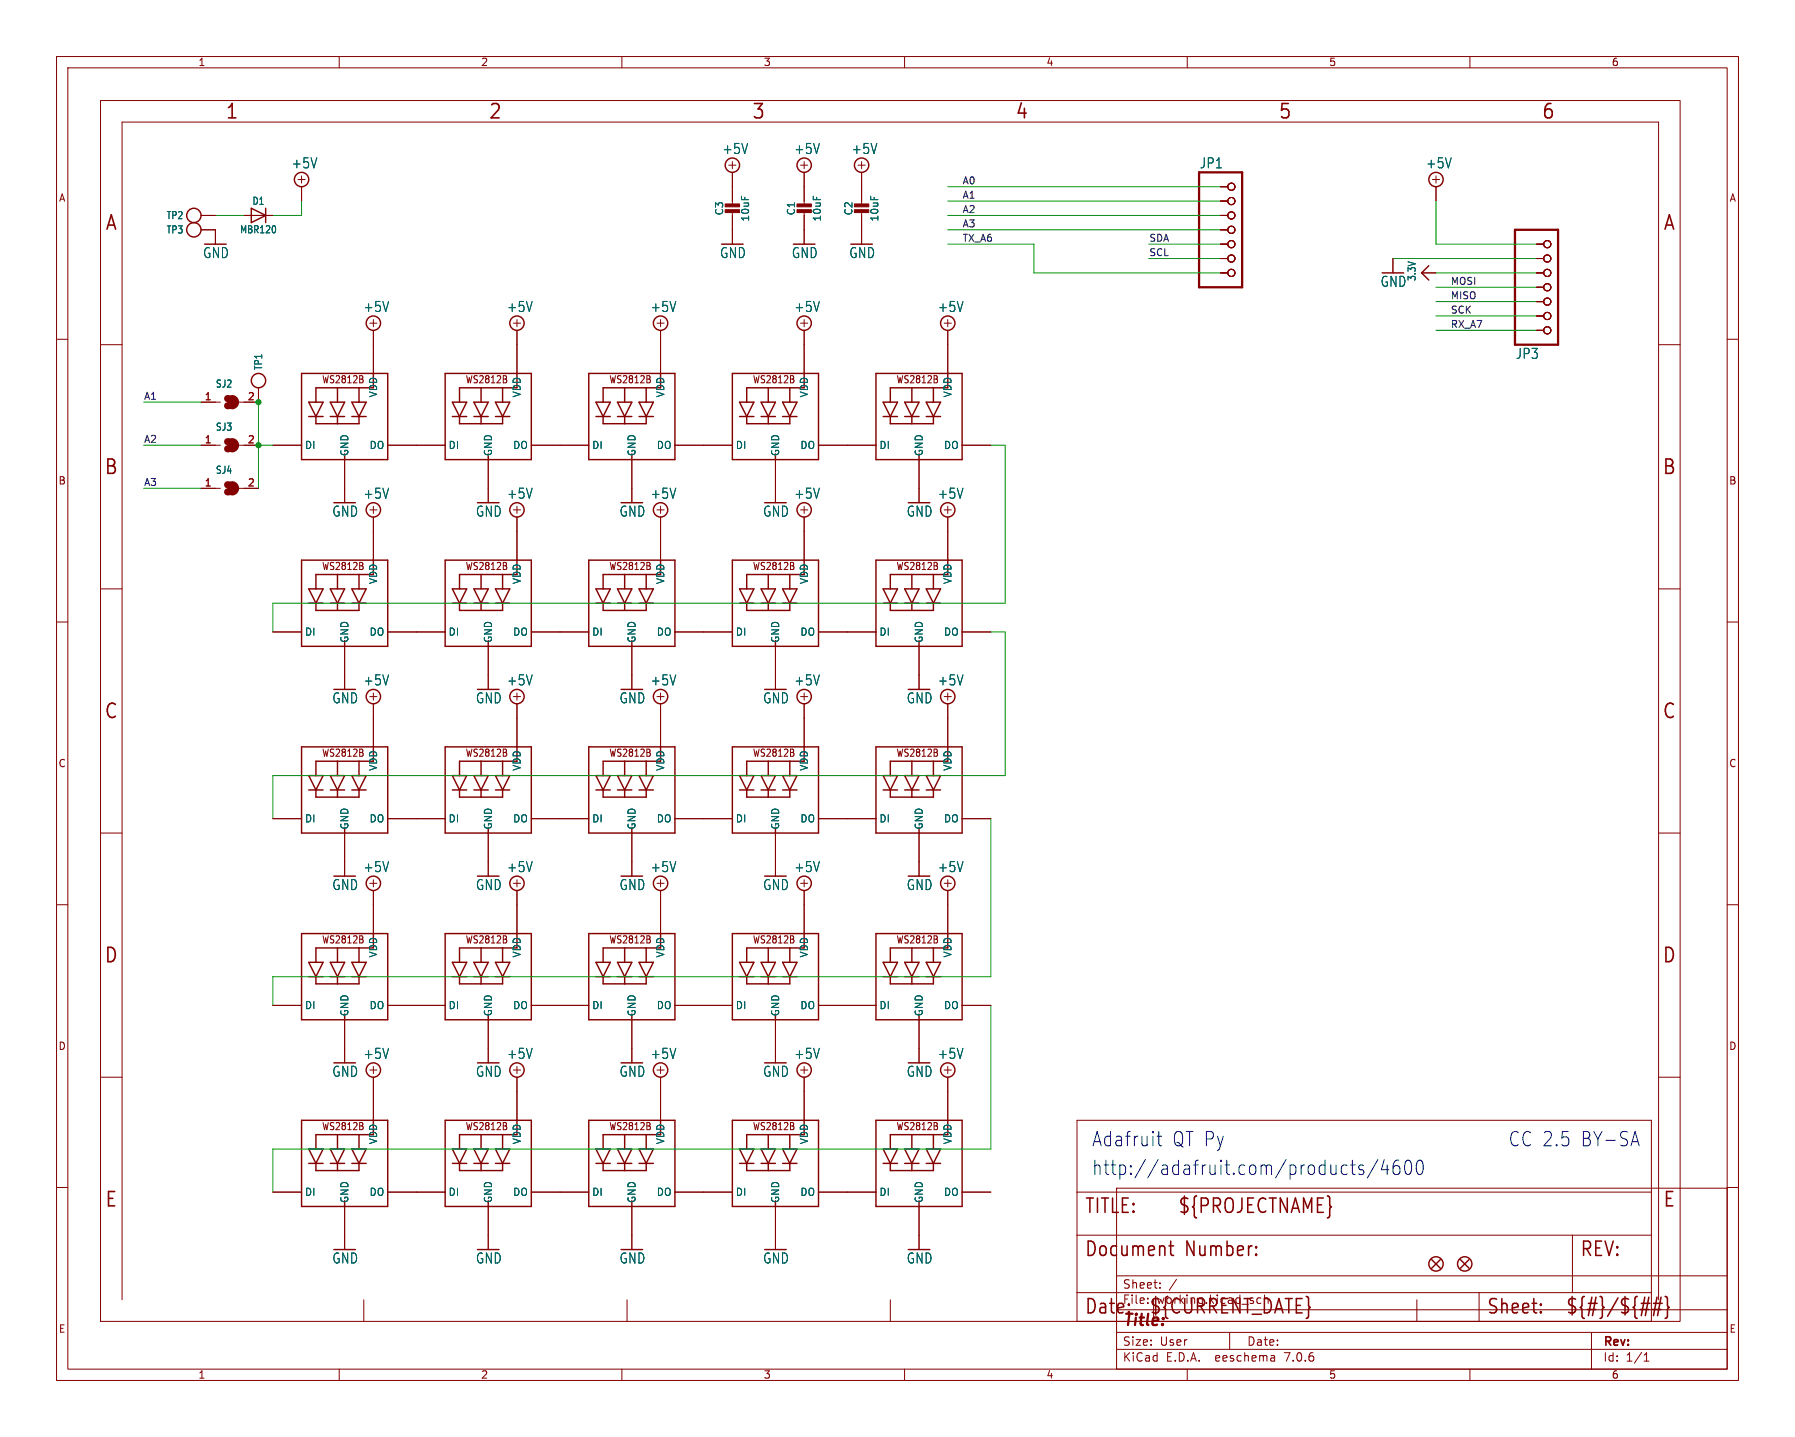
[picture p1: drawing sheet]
<svg xmlns="http://www.w3.org/2000/svg" width="317mm" height="254mm" viewBox="0 0 317 254" stroke-linecap="round" stroke-linejoin="round" font-family="sans-serif">
<g fill="none" stroke="#840000" stroke-width=".18">
<path d="M10 10h297.5v234.1h-297.5zM12 12h293.5v230.1h-293.5zM17.8 17.8h279.4v215.9h-279.4zM60 10v2M110 10v2M160 10v2M210 10v2M260 10v2M35.6 38.1h2.5M43.2 38.1h5.1M52.7 31.7h1.3M53.3 31.1v1.3"/>
<path d="M53.3 33v2.6M128.9 29.2h1.3M129.5 28.6v1.2M129.5 30.5v5.8M129.5 37.3v5.9M141.6 29.2h1.3M142.2 28.6v1.2M142.2 30.5v5.8M142.2 37.3v5.9M151.8 29.2h1.2M152.4 28.6v1.2M152.4 30.5v5.8"/>
<path d="M152.4 37.3v5.9M215.9 33h1.3M215.9 35.6h1.3M215.9 38.1h1.3M253.4 31.7h1.2M254 31.1v1.3M254 33v2.6M10 60h2M35.6 40.6h2.5v2.6M65.4 57.1h1.3M66 56.5v1.3M66 58.4v7.6"/>
<path d="M90.8 57.1h1.3M91.4 56.5v1.3M91.4 58.4v7.6M116.2 57.1h1.3M116.8 56.5v1.3M116.8 58.4v7.6M141.6 57.1h1.3M142.2 56.5v1.3M142.2 58.4v7.6M167 57.1h1.3M167.6 56.5v1.3M167.6 58.4v7.6"/>
<path d="M215.9 40.6h1.3M215.9 43.2h1.3M215.9 45.7h1.3M215.9 48.3h1.3M246.4 45.7v2.6M251.5 48.3h2.5M271.8 43.2h1.2M271.8 45.7h1.2M271.8 48.3h1.2M271.8 58.4h1.2M271.8 55.9h1.2M271.8 53.3h1.2"/>
<path d="M271.8 50.8h1.2M305.5 60h2M17.8 61h3.8M35.6 78.7h3.4M35.6 71.1h3.4M42.3 78.7h3.4M45.7 68.6v2.5h-3.4M48.3 78.7h5M64.2 67.2v.4M68.6 78.7h10.1M89.6 67.2v.4M94 78.7h10.1"/>
<path d="M115 67.2v.4M119.4 78.7h10.1M140.4 67.2v.4M144.8 78.7h10.1M165.8 67.2v.4M170.2 78.7h5.1M293.4 61h3.8M35.6 86.4h3.4M42.3 86.4h3.4M61 81.3v7.6M65.4 90.2h1.3M66 89.5v1.3"/>
<path d="M66 91.4v7.7M86.4 81.3v7.6M90.8 90.2h1.3M91.4 89.5v1.3M91.4 91.4v7.7M111.8 81.3v7.6M116.2 90.2h1.3M116.8 89.5v1.3M116.8 91.4v7.7M137.2 81.3v7.6M141.6 90.2h1.3M142.2 89.5v1.3"/>
<path d="M142.2 91.4v7.7M162.6 81.3v7.6M167 90.2h1.3M167.6 89.5v1.3M167.6 91.4v7.7M10 110h2M17.8 104.1h3.8M48.3 111.8h5M61 114.3v7.6M64.2 100.2v.4M68.6 111.8h10.1M86.4 114.3v7.6"/>
<path d="M89.6 100.2v.4M94 111.8h10.1M111.8 114.3v7.6M115 100.2v.4M119.4 111.8h10.1M137.2 114.3v7.6M140.4 100.2v.4M144.8 111.8h10.1M162.6 114.3v7.6M165.8 100.2v.4M170.2 111.8h5.1M293.4 104.1h3.8"/>
<path d="M305.5 110h2M64.2 133.2v.4M65.4 123.2h1.3M66 122.6v1.2M66 124.5v7.6M89.6 133.2v.4M90.8 123.2h1.3M91.4 122.6v1.2M91.4 124.5v7.6M115 133.2v.4M116.2 123.2h1.3M116.8 122.6v1.2"/>
<path d="M116.8 124.5v7.6M140.4 133.2v.4M141.6 123.2h1.3M142.2 122.6v1.2M142.2 124.5v7.6M165.8 133.2v.4M167 123.2h1.3M167.6 122.6v1.2M167.6 124.5v7.6M10 160h2M17.8 147.3h3.8M48.3 144.8h5"/>
<path d="M61 147.3v7.6M65.4 156.2h1.3M66 155.6v1.2M66 157.5v7.6M68.6 144.8h10.1M86.4 147.3v7.6M90.8 156.2h1.3M91.4 155.6v1.2M91.4 157.5v7.6M94 144.8h10.1M111.8 147.3v7.6M116.2 156.2h1.3"/>
<path d="M116.8 155.6v1.2M116.8 157.5v7.6M119.4 144.8h10.1M137.2 147.3v7.6M141.6 156.2h1.3M142.2 155.6v1.2M142.2 157.5v7.6M144.8 144.8h10.1M162.6 147.3v7.6M167 156.2h1.3M167.6 155.6v1.2M167.6 157.5v7.6"/>
<path d="M170.2 144.8h5.1M293.4 147.3h3.8M305.5 160h2M48.3 177.8h5M64.2 166.2v.4M68.6 177.8h10.1M89.6 166.2v.4M94 177.8h10.1M115 166.2v.4M119.4 177.8h10.1M140.4 166.2v.4M144.8 177.8h10.1"/>
<path d="M165.8 166.2v.4M170.2 177.8h5.1M17.8 190.5h3.8M61 180.3v7.7M64.2 199.2v.5M65.4 189.2h1.3M66 188.6v1.3M66 190.5v7.6M86.4 180.3v7.7M89.6 199.2v.5M90.8 189.2h1.3M91.4 188.6v1.3"/>
<path d="M91.4 190.5v7.6M111.8 180.3v7.7M115 199.2v.5M116.2 189.2h1.3M116.8 188.6v1.3M116.8 190.5v7.6M137.2 180.3v7.7M140.4 199.2v.5M141.6 189.2h1.3M142.2 188.6v1.3M142.2 190.5v7.6M162.6 180.3v7.7"/>
<path d="M165.8 199.2v.5M167 189.2h1.3M167.6 188.6v1.3M167.6 190.5v7.6M190.5 198.1h101.6v35.6h-101.6zM293.4 190.5h3.8M10 210h2M48.3 210.8h5M61 213.4v7.6M68.6 210.8h10.1M86.4 213.4v7.6M94 210.8h10.1"/>
<path d="M111.8 213.4v7.6M119.4 210.8h10.1M137.2 213.4v7.6M144.8 210.8h10.1M162.6 213.4v7.6M170.2 210.8h5.1M190.5 210.8h101.6M190.5 218.4h101.6M197.5 210.1h108v32h-108zM278.1 218.4v10.2M305.5 210h2M21.6 229.9v-208.3h271.8v208.3"/>
<path d="M64.3 229.9v3.8M110.9 229.9v3.8M157.5 229.9v3.8M190.5 228.6h101.6M197.5 238.6h108M197.5 235.6h108M197.5 231.6h108M197.5 225.6h108M205.2 227.7v.1M205.2 226.9v.1M208.1 226.2l-1.3 2M217.5 235.6v3"/>
<path d="M225.4 239.8l.1 .9M250.6 229.9v3.8M261.6 228.6v5.1M281.5 235.6v6.5M290.8 239.6l.4-.4v1.5M60 242.1v2M110 242.1v2M160 242.1v2M210 242.1v2M225.5 240.6l-.2 .1M225.5 240.1h-.2M260 242.1v2"/>
<path d="M290.8 240.7h.9"/>
<circle cx="217.8" cy="38.1" r=".63"/>
<circle cx="217.8" cy="35.6" r=".63"/>
<circle cx="217.8" cy="33" r=".63"/>
<circle cx="217.8" cy="40.6" r=".63"/>
<circle cx="217.8" cy="43.2" r=".63"/>
<circle cx="217.8" cy="45.7" r=".63"/>
<circle cx="217.8" cy="48.3" r=".63"/>
<circle cx="273.7" cy="50.8" r=".63"/>
<circle cx="273.7" cy="58.4" r=".63"/>
<circle cx="273.7" cy="55.9" r=".63"/>
<circle cx="273.7" cy="48.3" r=".63"/>
<circle cx="273.7" cy="53.3" r=".63"/>
<circle cx="273.7" cy="45.7" r=".63"/>
<circle cx="273.7" cy="43.2" r=".63"/>
</g>
<path d="M40.3 78.1a.64 .64 0 0 1 .6 .6 .64 .64 0 0 1-.6 .7M40.3 70.5a.64 .64 0 0 1 .6 .6 .64 .64 0 0 1-.6 .7M41 78.1a.64 .64 0 0 1 .7 .6 .64 .64 0 0 1-.7 .7M41 70.5a.64 .64 0 0 1 .7 .6 .64 .64 0 0 1-.7 .7M40.3 85.7a.64 .64 0 0 1 .6 .7 .64 .64 0 0 1-.6 .6M41 85.7a.64 .64 0 0 1 .7 .7 .64 .64 0 0 1-.7 .6" fill="none" stroke="#840000" stroke-width="1.3"/>
<g fill="none" stroke="#840000" stroke-width=".25">
<path d="M44.4 36.8l2.6 1.3-2.6 1.3zM47 36.8v2.6M252.7 47l-1.2 1.3 1.2 1.2M53.3 66h15.3v15.3h-15.3zM54.6 73.7h2.5M54.6 71.1h2.5l-1.2 2.6zM55.9 73.7v1.2h7.6v-1.2M58.4 73.7h2.6M58.4 71.1h2.6l-1.3 2.6zM59.7 68.6v2.5M59.7 73.7v1.2M62.2 73.7h2.6"/>
<path d="M62.2 71.1h2.6l-1.3 2.6zM63.5 68.6v2.5M66 66v2.6h-10.1v2.5M78.7 66h15.3v15.3h-15.3zM80 73.7h2.5M80 71.1h2.5l-1.2 2.6zM81.3 73.7v1.2h7.6v-1.2M83.8 73.7h2.6M83.8 71.1h2.6l-1.3 2.6zM85.1 68.6v2.5M85.1 73.7v1.2M87.6 73.7h2.6"/>
<path d="M87.6 71.1h2.6l-1.3 2.6zM88.9 68.6v2.5M91.4 66v2.6h-10.1v2.5M104.1 66h15.3v15.3h-15.3zM105.4 73.7h2.5M105.4 71.1h2.5l-1.2 2.6zM106.7 73.7v1.2h7.6v-1.2M109.2 73.7h2.6M109.2 71.1h2.6l-1.3 2.6zM110.5 68.6v2.5M110.5 73.7v1.2M113 73.7h2.6"/>
<path d="M113 71.1h2.6l-1.3 2.6zM114.3 68.6v2.5M116.8 66v2.6h-10.1v2.5M129.5 66h15.3v15.3h-15.3zM130.8 73.7h2.5M130.8 71.1h2.5l-1.2 2.6zM132.1 73.7v1.2h7.6v-1.2M134.6 73.7h2.6M134.6 71.1h2.6l-1.3 2.6zM135.9 68.6v2.5M135.9 73.7v1.2M138.4 73.7h2.6"/>
<path d="M138.4 71.1h2.6l-1.3 2.6zM139.7 68.6v2.5M142.2 66v2.6h-10.1v2.5M154.9 66h15.3v15.3h-15.3zM156.2 73.7h2.5M156.2 71.1h2.5l-1.2 2.6zM157.5 73.7v1.2h7.6v-1.2M160 73.7h2.6M160 71.1h2.6l-1.3 2.6zM161.3 68.6v2.5M161.3 73.7v1.2M163.8 73.7h2.6"/>
<path d="M163.8 71.1h2.6l-1.3 2.6zM165.1 68.6v2.5M167.6 66v2.6h-10.1v2.5M53.3 99.1h15.3v15.2h-15.3zM66 99.1v2.5h-10.1v2.5M78.7 99.1h15.3v15.2h-15.3zM91.4 99.1v2.5h-10.1v2.5M104.1 99.1h15.3v15.2h-15.3zM116.8 99.1v2.5h-10.1v2.5M129.5 99.1h15.3v15.2h-15.3zM142.2 99.1v2.5h-10.1v2.5M154.9 99.1h15.3v15.2h-15.3z"/>
<path d="M167.6 99.1v2.5h-10.1v2.5M54.6 106.7h2.5M54.6 104.1h2.5l-1.2 2.6zM55.9 106.7v1.2h7.6v-1.2M58.4 106.7h2.6M58.4 104.1h2.6l-1.3 2.6zM59.7 101.6v2.5M59.7 106.7v1.2M62.2 106.7h2.6M62.2 104.1h2.6l-1.3 2.6zM63.5 101.6v2.5M80 106.7h2.5"/>
<path d="M80 104.1h2.5l-1.2 2.6zM81.3 106.7v1.2h7.6v-1.2M83.8 106.7h2.6M83.8 104.1h2.6l-1.3 2.6zM85.1 101.6v2.5M85.1 106.7v1.2M87.6 106.7h2.6M87.6 104.1h2.6l-1.3 2.6zM88.9 101.6v2.5M105.4 106.7h2.5M105.4 104.1h2.5l-1.2 2.6zM106.7 106.7v1.2h7.6v-1.2"/>
<path d="M109.2 106.7h2.6M109.2 104.1h2.6l-1.3 2.6zM110.5 101.6v2.5M110.5 106.7v1.2M113 106.7h2.6M113 104.1h2.6l-1.3 2.6zM114.3 101.6v2.5M130.8 106.7h2.5M130.8 104.1h2.5l-1.2 2.6zM132.1 106.7v1.2h7.6v-1.2M134.6 106.7h2.6M134.6 104.1h2.6l-1.3 2.6z"/>
<path d="M135.9 101.6v2.5M135.9 106.7v1.2M138.4 106.7h2.6M138.4 104.1h2.6l-1.3 2.6zM139.7 101.6v2.5M156.2 106.7h2.5M156.2 104.1h2.5l-1.2 2.6zM157.5 106.7v1.2h7.6v-1.2M160 106.7h2.6M160 104.1h2.6l-1.3 2.6zM161.3 101.6v2.5M161.3 106.7v1.2"/>
<path d="M163.8 106.7h2.6M163.8 104.1h2.6l-1.3 2.6zM165.1 101.6v2.5M53.3 132.1h15.3v15.2h-15.3zM54.6 139.7h2.5M54.6 137.2h2.5l-1.2 2.5zM55.9 139.7v1.3h7.6v-1.3M58.4 139.7h2.6M58.4 137.2h2.6l-1.3 2.5zM59.7 134.6v2.6M59.7 139.7v1.3M62.2 139.7h2.6"/>
<path d="M62.2 137.2h2.6l-1.3 2.5zM63.5 134.6v2.6M66 132.1v2.5h-10.1v2.6M78.7 132.1h15.3v15.2h-15.3zM80 139.7h2.5M80 137.2h2.5l-1.2 2.5zM81.3 139.7v1.3h7.6v-1.3M83.8 139.7h2.6M83.8 137.2h2.6l-1.3 2.5zM85.1 134.6v2.6M85.1 139.7v1.3M87.6 139.7h2.6"/>
<path d="M87.6 137.2h2.6l-1.3 2.5zM88.9 134.6v2.6M91.4 132.1v2.5h-10.1v2.6M104.1 132.1h15.3v15.2h-15.3zM105.4 139.7h2.5M105.4 137.2h2.5l-1.2 2.5zM106.7 139.7v1.3h7.6v-1.3M109.2 139.7h2.6M109.2 137.2h2.6l-1.3 2.5zM110.5 134.6v2.6M110.5 139.7v1.3M113 139.7h2.6"/>
<path d="M113 137.2h2.6l-1.3 2.5zM114.3 134.6v2.6M116.8 132.1v2.5h-10.1v2.6M129.5 132.1h15.3v15.2h-15.3zM130.8 139.7h2.5M130.8 137.2h2.5l-1.2 2.5zM132.1 139.7v1.3h7.6v-1.3M134.6 139.7h2.6M134.6 137.2h2.6l-1.3 2.5zM135.9 134.6v2.6M135.9 139.7v1.3M138.4 139.7h2.6"/>
<path d="M138.4 137.2h2.6l-1.3 2.5zM139.7 134.6v2.6M142.2 132.1v2.5h-10.1v2.6M154.9 132.1h15.3v15.2h-15.3zM156.2 139.7h2.5M156.2 137.2h2.5l-1.2 2.5zM157.5 139.7v1.3h7.6v-1.3M160 139.7h2.6M160 137.2h2.6l-1.3 2.5zM161.3 134.6v2.6M161.3 139.7v1.3M163.8 139.7h2.6"/>
<path d="M163.8 137.2h2.6l-1.3 2.5zM165.1 134.6v2.6M167.6 132.1v2.5h-10.1v2.6M53.3 165.1h15.3v15.2h-15.3zM54.6 172.7h2.5M54.6 170.2h2.5l-1.2 2.5zM55.9 172.7v1.3h7.6v-1.3M58.4 172.7h2.6M58.4 170.2h2.6l-1.3 2.5zM59.7 167.6v2.6M59.7 172.7v1.3M62.2 172.7h2.6"/>
<path d="M62.2 170.2h2.6l-1.3 2.5zM63.5 167.6v2.6M66 165.1v2.5h-10.1v2.6M78.7 165.1h15.3v15.2h-15.3zM80 172.7h2.5M80 170.2h2.5l-1.2 2.5zM81.3 172.7v1.3h7.6v-1.3M83.8 172.7h2.6M83.8 170.2h2.6l-1.3 2.5zM85.1 167.6v2.6M85.1 172.7v1.3M87.6 172.7h2.6"/>
<path d="M87.6 170.2h2.6l-1.3 2.5zM88.9 167.6v2.6M91.4 165.1v2.5h-10.1v2.6M104.1 165.1h15.3v15.2h-15.3zM105.4 172.7h2.5M105.4 170.2h2.5l-1.2 2.5zM106.7 172.7v1.3h7.6v-1.3M109.2 172.7h2.6M109.2 170.2h2.6l-1.3 2.5zM110.5 167.6v2.6M110.5 172.7v1.3M113 172.7h2.6"/>
<path d="M113 170.2h2.6l-1.3 2.5zM114.3 167.6v2.6M116.8 165.1v2.5h-10.1v2.6M129.5 165.1h15.3v15.2h-15.3zM130.8 172.7h2.5M130.8 170.2h2.5l-1.2 2.5zM132.1 172.7v1.3h7.6v-1.3M134.6 172.7h2.6M134.6 170.2h2.6l-1.3 2.5zM135.9 167.6v2.6M135.9 172.7v1.3M138.4 172.7h2.6"/>
<path d="M138.4 170.2h2.6l-1.3 2.5zM139.7 167.6v2.6M142.2 165.1v2.5h-10.1v2.6M154.9 165.1h15.3v15.2h-15.3zM156.2 172.7h2.5M156.2 170.2h2.5l-1.2 2.5zM157.5 172.7v1.3h7.6v-1.3M160 172.7h2.6M160 170.2h2.6l-1.3 2.5zM161.3 167.6v2.6M161.3 172.7v1.3M163.8 172.7h2.6"/>
<path d="M163.8 170.2h2.6l-1.3 2.5zM165.1 167.6v2.6M167.6 165.1v2.5h-10.1v2.6M53.3 198.1h15.3v15.3h-15.3zM66 198.1v2.6h-10.1v2.5M78.7 198.1h15.3v15.3h-15.3zM91.4 198.1v2.6h-10.1v2.5M104.1 198.1h15.3v15.3h-15.3zM116.8 198.1v2.6h-10.1v2.5M129.5 198.1h15.3v15.3h-15.3zM142.2 198.1v2.6h-10.1v2.5M154.9 198.1h15.3v15.3h-15.3z"/>
<path d="M167.6 198.1v2.6h-10.1v2.5M54.6 205.7h2.5M54.6 203.2h2.5l-1.2 2.5zM55.9 205.7v1.3h7.6v-1.3M58.4 205.7h2.6M58.4 203.2h2.6l-1.3 2.5zM59.7 200.7v2.5M59.7 205.7v1.3M62.2 205.7h2.6M62.2 203.2h2.6l-1.3 2.5zM63.5 200.7v2.5M80 205.7h2.5"/>
<path d="M80 203.2h2.5l-1.2 2.5zM81.3 205.7v1.3h7.6v-1.3M83.8 205.7h2.6M83.8 203.2h2.6l-1.3 2.5zM85.1 200.7v2.5M85.1 205.7v1.3M87.6 205.7h2.6M87.6 203.2h2.6l-1.3 2.5zM88.9 200.7v2.5M105.4 205.7h2.5M105.4 203.2h2.5l-1.2 2.5zM106.7 205.7v1.3h7.6v-1.3"/>
<path d="M109.2 205.7h2.6M109.2 203.2h2.6l-1.3 2.5zM110.5 200.7v2.5M110.5 205.7v1.3M113 205.7h2.6M113 203.2h2.6l-1.3 2.5zM114.3 200.7v2.5M130.8 205.7h2.5M130.8 203.2h2.5l-1.2 2.5zM132.1 205.7v1.3h7.6v-1.3M134.6 205.7h2.6M134.6 203.2h2.6l-1.3 2.5z"/>
<path d="M135.9 200.7v2.5M135.9 205.7v1.3M138.4 205.7h2.6M138.4 203.2h2.6l-1.3 2.5zM139.7 200.7v2.5M156.2 205.7h2.5M156.2 203.2h2.5l-1.2 2.5zM157.5 205.7v1.3h7.6v-1.3M160 205.7h2.6M160 203.2h2.6l-1.3 2.5zM161.3 200.7v2.5M161.3 205.7v1.3"/>
<path d="M163.8 205.7h2.6M163.8 203.2h2.6l-1.3 2.5zM165.1 200.7v2.5M253.2 222.8l1.6 1.5M254.8 222.8l-1.6 1.5M258.3 222.8l1.5 1.5M259.8 222.8l-1.5 1.5"/>
<circle cx="34.3" cy="38.1" r="1.27"/>
<circle cx="53.3" cy="31.7" r="1.27"/>
<circle cx="129.5" cy="29.2" r="1.27"/>
<circle cx="142.2" cy="29.2" r="1.27"/>
<circle cx="152.4" cy="29.2" r="1.27"/>
<circle cx="254" cy="31.7" r="1.27"/>
<circle cx="34.3" cy="40.6" r="1.27"/>
<circle cx="66" cy="57.1" r="1.27"/>
<circle cx="91.4" cy="57.1" r="1.27"/>
<circle cx="116.8" cy="57.1" r="1.27"/>
<circle cx="142.2" cy="57.1" r="1.27"/>
<circle cx="167.6" cy="57.1" r="1.27"/>
<circle cx="45.7" cy="67.3" r="1.27"/>
<circle cx="66" cy="90.2" r="1.27"/>
<circle cx="91.4" cy="90.2" r="1.27"/>
<circle cx="116.8" cy="90.2" r="1.27"/>
<circle cx="142.2" cy="90.2" r="1.27"/>
<circle cx="167.6" cy="90.2" r="1.27"/>
<circle cx="66" cy="123.2" r="1.27"/>
<circle cx="91.4" cy="123.2" r="1.27"/>
<circle cx="116.8" cy="123.2" r="1.27"/>
<circle cx="142.2" cy="123.2" r="1.27"/>
<circle cx="167.6" cy="123.2" r="1.27"/>
<circle cx="66" cy="156.2" r="1.27"/>
<circle cx="91.4" cy="156.2" r="1.27"/>
<circle cx="116.8" cy="156.2" r="1.27"/>
<circle cx="142.2" cy="156.2" r="1.27"/>
<circle cx="167.6" cy="156.2" r="1.27"/>
<circle cx="66" cy="189.2" r="1.27"/>
<circle cx="91.4" cy="189.2" r="1.27"/>
<circle cx="116.8" cy="189.2" r="1.27"/>
<circle cx="142.2" cy="189.2" r="1.27"/>
<circle cx="167.6" cy="189.2" r="1.27"/>
<circle cx="254" cy="223.5" r="1.27"/>
<circle cx="259.1" cy="223.5" r="1.27"/>
</g>
<path d="M212.1 30.5h7.6v20.3h-7.6zM268 40.6h7.6v20.4h-7.6z" fill="none" stroke="#840000" stroke-width=".41"/>
<g fill="#840000" stroke="#840000" stroke-width=".18">
<path d="M151.1 37.1h2.6v.5h-2.6z"/>
<path d="M151.1 36.1h2.6v.5h-2.6z"/>
<path d="M128.3 37.1h2.5v.5h-2.5z"/>
<path d="M128.3 36.1h2.5v.5h-2.5z"/>
<path d="M141 37.1h2.5v.5h-2.5z"/>
<path d="M141 36.1h2.5v.5h-2.5z"/>
</g>
<g fill="none" stroke="#840000" stroke-width=".27">
<path d="M207.1 219.5v2.2l.1 .2 .4 .1M206.8 220.3h.8M222.2 221.8l.1 .1-.1 .1M222.2 221.8l-.1 .1 .1 .1M222.2 220.4v.3M222.2 221.8v.2M222.2 220.4l.1 .2-.1 .1M222.2 220.4l-.1 .2 .1 .1M272.5 231.9l.1 .2-.1 .1M272.5 230.6l.1 .1-.1 .2M290.1 231.6h1.5M290.3 230.5h1.6"/>
<path d="M291.6 229.4l-.6 3.3M292.3 231.6h1.5M292.5 230.5h1.5M293.1 229.4l-.6 3.3M293.8 229.4l-.6 3.3M294.5 229.3l.3 .1 .1 .2v1.3l.3 .3-.3 .4v1.2l-.1 .2-.3 .1"/>
</g>
<g fill="none" stroke="#0000c2" stroke-width=".18">
<path d="M204.7 200.9h.8M205 200.1v2.2l.1 .2 .4 .1M238.1 206l.2 .1M238.3 207.6l-.2 .1M238.9 206h.8M239.2 205.2v2.1l.1 .3 .4 .1M241.2 206.1l-.6-.1a.44 .44 0 0 0-.3 .4 .44 .44 0 0 0 .3 .5h.3a.44 .44 0 0 1 .4 .4 .44 .44 0 0 1-.4 .4l-.6-.1M243.7 205.1l-1.8 3.2M244.9 205.1l-.6 1.8h1.4M245.4 206v1.7M247.4 205.2a.9 .9 0 0 0-1 1.1v.9l.2 .4 .6 .1 .3-.2 .1-.9-.2-.3-.6-.2-.4 .5M248.8 205.3a.49 .49 0 0 1 .5-.1 .49 .49 0 0 1 .3 .5 1.62 1.62 0 0 1-.4 2 .56 .56 0 0 1-.6-.5 2.27 2.27 0 0 1 .2-1.9z"/>
<path d="M250.8 205.3a.49 .49 0 0 1 .5-.1 .49 .49 0 0 1 .3 .5 1.62 1.62 0 0 1-.4 2 .56 .56 0 0 1-.6-.5 2.27 2.27 0 0 1 .2-1.9zM288.7 201.9h1M289.2 200.1l.7 2.5"/>
</g>
<g fill="none" stroke="#009600" stroke-width=".18">
<path d="M38.1 38.1h5.1M53.3 35.6v2.5h-5M167.6 38.1h48.3M167.6 35.6h48.3M167.6 33h48.3M254 35.6v7.6h17.8M167.6 43.2h15.3v5.1h33M167.6 40.6h48.3M203.2 45.7h12.7M203.2 43.2h12.7M246.4 45.7h25.4M254 48.3h17.8"/>
<path d="M254 53.3h17.8M254 55.9h17.8M254 58.4h17.8M254 50.8h17.8M25.4 78.7h10.2M25.4 71.1h10.2M45.7 78.7h2.6M45.7 71.1v15.3M175.3 78.7h2.5v28h-129.5v5.1M25.4 86.4h10.2M175.3 111.8h2.5v25.4h-129.5v7.6M175.3 144.8v27.9h-127v5.1"/>
<path d="M175.3 177.8v25.4h-127v7.6"/>
</g>
<g fill="#009600" stroke="#009600" stroke-width=".18">
<circle cx="45.7" cy="78.7" r=".46"/>
<circle cx="45.7" cy="71.1" r=".46"/>
</g>
<g font-size="3.5" fill="#840000">
<text x="39.8" y="21.4">1</text>
<text x="86.3" y="21.4">2</text>
<text x="132.9" y="21.4">3</text>
<text x="179.5" y="21.4">4</text>
<text x="226" y="21.4">5</text>
<text x="272.6" y="21.4">6</text>
<text x="18.5" y="41.1">A</text>
<text x="294.1" y="41.1">A</text>
<text x="18.3" y="84.2">B</text>
<text x="293.9" y="84.2">B</text>
<text x="18.3" y="127.4">C</text>
<text x="293.9" y="127.4">C</text>
<text x="18.3" y="170.6">D</text>
<text x="293.9" y="170.6">D</text>
<text x="18.5" y="213.8">E</text>
<text x="191.8" y="214.9">TITLE:</text>
<text x="208.3" y="214.9">${PROJECTNAME}</text>
<text x="294" y="213.8">E</text>
<text x="191.8" y="222.5">Document</text>
<text x="209.6" y="222.5">Number:</text>
<text x="279.4" y="222.5">REV:</text>
<text x="191.8" y="232.7">Date:</text>
<text x="203.2" y="232.7">${CURRENT_DATE}</text>
<text x="262.9" y="232.7">Sheet:</text>
<text x="276.9" y="232.7">${#}/${##}</text>
</g>
<g font-size="3.5" fill="#0000c2">
<text x="193" y="203">Adafruit</text>
<text x="207.3" y="203">QT Py</text>
<text x="266.7" y="203">CC 2.5</text>
<text x="279.5" y="203">BY-SA</text>
<text x="193" y="208">http://adafruit.com/products/4600</text>
</g>
<text font-size="2.8" fill="#840000" x="198.5" y="235">Title:</text>
<g font-size="2.5" fill="#006464">
<text x="51.5" y="30">+5V</text>
<text x="127.7" y="27.4">+5V</text>
<text x="140.4" y="27.4">+5V</text>
<text x="150.5" y="27.4">+5V</text>
<text x="212.1" y="30">JP1</text>
<text x="252.1" y="30">+5V</text>
<text x="35.8" y="45.9">GND</text>
<text x="127.3" y="45.9">GND</text>
<text x="140" y="45.9">GND</text>
<text x="150.1" y="45.9">GND</text>
<text x="244.1" y="50.9">GND</text>
<text x="64.2" y="55.4">+5V</text>
<text x="89.6" y="55.4">+5V</text>
<text x="115" y="55.4">+5V</text>
<text x="140.4" y="55.4">+5V</text>
<text x="165.8" y="55.4">+5V</text>
<text x="268" y="63.7">JP3</text>
<text x="64.2" y="88.4">+5V</text>
<text x="89.6" y="88.4">+5V</text>
<text x="115" y="88.4">+5V</text>
<text x="140.4" y="88.4">+5V</text>
<text x="165.8" y="88.4">+5V</text>
<text x="58.7" y="91.6">GND</text>
<text x="84.1" y="91.6">GND</text>
<text x="109.5" y="91.6">GND</text>
<text x="134.9" y="91.6">GND</text>
<text x="160.3" y="91.6">GND</text>
<text x="58.7" y="124.6">GND</text>
<text x="64.2" y="121.4">+5V</text>
<text x="84.1" y="124.6">GND</text>
<text x="89.6" y="121.4">+5V</text>
<text x="109.5" y="124.6">GND</text>
<text x="115" y="121.4">+5V</text>
<text x="134.9" y="124.6">GND</text>
<text x="140.4" y="121.4">+5V</text>
<text x="160.3" y="124.6">GND</text>
<text x="165.8" y="121.4">+5V</text>
<text x="64.2" y="154.4">+5V</text>
<text x="89.6" y="154.4">+5V</text>
<text x="115" y="154.4">+5V</text>
<text x="140.4" y="154.4">+5V</text>
<text x="165.8" y="154.4">+5V</text>
<text x="58.7" y="157.6">GND</text>
<text x="84.1" y="157.6">GND</text>
<text x="109.5" y="157.6">GND</text>
<text x="134.9" y="157.6">GND</text>
<text x="160.3" y="157.6">GND</text>
<text x="58.7" y="190.6">GND</text>
<text x="64.2" y="187.5">+5V</text>
<text x="84.1" y="190.6">GND</text>
<text x="89.6" y="187.5">+5V</text>
<text x="109.5" y="190.6">GND</text>
<text x="115" y="187.5">+5V</text>
<text x="134.9" y="190.6">GND</text>
<text x="140.4" y="187.5">+5V</text>
<text x="160.3" y="190.6">GND</text>
<text x="165.8" y="187.5">+5V</text>
<text x="58.7" y="223.7">GND</text>
<text x="84.1" y="223.7">GND</text>
<text x="109.5" y="223.7">GND</text>
<text x="134.9" y="223.7">GND</text>
<text x="160.3" y="223.7">GND</text>
</g>
<g font-size="2.1" fill="#840000">
<text x="198.5" y="230.8">File:</text>
<text x="198.5" y="228.1">Sheet:</text>
<text x="204.6" y="230.8">working.kicad_sch</text>
<text x="198.5" y="238.2">Size:</text>
<text x="205.2" y="238.2">User</text>
<text x="220.5" y="238.2">Date:</text>
<text x="283.5" y="238.4">Rev:</text>
<text x="198.5" y="241">KiCad</text>
<text x="206.2" y="241">E.D.A.</text>
<text x="215.1" y="241">eeschema</text>
<text x="227.5" y="241">7.0.6</text>
<text x="283.5" y="241">Id:</text>
<text x="287.6" y="241">1/1</text>
</g>
<g font-size="1.8" fill="#840000">
<text x="35" y="11.9">1</text>
<text x="85" y="11.9">2</text>
<text x="135" y="11.9">3</text>
<text x="185" y="11.9">4</text>
<text x="235" y="11.9">5</text>
<text x="285" y="11.9">6</text>
<text x="10.3" y="35.9">A</text>
<text x="305.8" y="35.9">A</text>
<text x="56.9" y="68">WS2812B</text>
<text x="82.3" y="68">WS2812B</text>
<text x="107.7" y="68">WS2812B</text>
<text x="133.1" y="68">WS2812B</text>
<text x="158.5" y="68">WS2812B</text>
<text x="10.3" y="85.9">B</text>
<text x="305.8" y="85.9">B</text>
<text x="56.9" y="101">WS2812B</text>
<text x="82.3" y="101">WS2812B</text>
<text x="107.7" y="101">WS2812B</text>
<text x="133.1" y="101">WS2812B</text>
<text x="158.5" y="101">WS2812B</text>
<text x="10.3" y="135.9">C</text>
<text x="56.9" y="134">WS2812B</text>
<text x="82.3" y="134">WS2812B</text>
<text x="107.7" y="134">WS2812B</text>
<text x="133.1" y="134">WS2812B</text>
<text x="158.5" y="134">WS2812B</text>
<text x="305.8" y="135.9">C</text>
<text x="56.9" y="167">WS2812B</text>
<text x="82.3" y="167">WS2812B</text>
<text x="107.7" y="167">WS2812B</text>
<text x="133.1" y="167">WS2812B</text>
<text x="158.5" y="167">WS2812B</text>
<text x="10.3" y="185.9">D</text>
<text x="305.8" y="185.9">D</text>
<text x="56.9" y="200.1">WS2812B</text>
<text x="82.3" y="200.1">WS2812B</text>
<text x="107.7" y="200.1">WS2812B</text>
<text x="133.1" y="200.1">WS2812B</text>
<text x="158.5" y="200.1">WS2812B</text>
<text x="10.3" y="235.9">E</text>
<text x="305.8" y="235.9">E</text>
<text x="35" y="244">1</text>
<text x="85" y="244">2</text>
<text x="135" y="244">3</text>
<text x="185" y="244">4</text>
<text x="235" y="244">5</text>
<text x="285" y="244">6</text>
</g>
<g font-size="1.8" fill="#006464">
<text x="29.4" y="41.5">TP3</text>
<text x="29.4" y="39">TP2</text>
<text x="42.4" y="41.5">MBR120</text>
<text x="44.5" y="36.4">D1</text>
<text x="128.1" y="38.2" transform="rotate(-90 128.1 38.2)">C3</text>
<text x="132.7" y="39.3" transform="rotate(-90 132.7 39.3)">10uF</text>
<text x="140.8" y="38.2" transform="rotate(-90 140.8 38.2)">C1</text>
<text x="145.4" y="39.3" transform="rotate(-90 145.4 39.3)">10uF</text>
<text x="151" y="38.2" transform="rotate(-90 151 38.2)">C2</text>
<text x="155.6" y="39.3" transform="rotate(-90 155.6 39.3)">10uF</text>
<text x="250.6" y="49.8" transform="rotate(-90 250.6 49.8)">3.3V</text>
<text x="46.6" y="65.6" transform="rotate(-90 46.6 65.6)">TP1</text>
<text x="38.1" y="68.7">SJ2</text>
<text x="66.9" y="70.4" transform="rotate(-90 66.9 70.4)">VDD</text>
<text x="92.3" y="70.4" transform="rotate(-90 92.3 70.4)">VDD</text>
<text x="117.7" y="70.4" transform="rotate(-90 117.7 70.4)">VDD</text>
<text x="143.1" y="70.4" transform="rotate(-90 143.1 70.4)">VDD</text>
<text x="168.5" y="70.4" transform="rotate(-90 168.5 70.4)">VDD</text>
<text x="38.1" y="76.4">SJ3</text>
<text x="38.1" y="84">SJ4</text>
<text x="53.8" y="79.6">DI</text>
<text x="61.8" y="80.8" transform="rotate(-90 61.8 80.8)">GND</text>
<text x="65.3" y="79.6">DO</text>
<text x="79.2" y="79.6">DI</text>
<text x="87.2" y="80.8" transform="rotate(-90 87.2 80.8)">GND</text>
<text x="90.7" y="79.6">DO</text>
<text x="104.6" y="79.6">DI</text>
<text x="112.6" y="80.8" transform="rotate(-90 112.6 80.8)">GND</text>
<text x="116.1" y="79.6">DO</text>
<text x="130" y="79.6">DI</text>
<text x="138" y="80.8" transform="rotate(-90 138 80.8)">GND</text>
<text x="141.5" y="79.6">DO</text>
<text x="155.4" y="79.6">DI</text>
<text x="163.4" y="80.8" transform="rotate(-90 163.4 80.8)">GND</text>
<text x="166.9" y="79.6">DO</text>
<text x="66.9" y="103.4" transform="rotate(-90 66.9 103.4)">VDD</text>
<text x="92.3" y="103.4" transform="rotate(-90 92.3 103.4)">VDD</text>
<text x="117.7" y="103.4" transform="rotate(-90 117.7 103.4)">VDD</text>
<text x="143.1" y="103.4" transform="rotate(-90 143.1 103.4)">VDD</text>
<text x="168.5" y="103.4" transform="rotate(-90 168.5 103.4)">VDD</text>
<text x="53.8" y="112.6">DI</text>
<text x="61.8" y="113.8" transform="rotate(-90 61.8 113.8)">GND</text>
<text x="65.3" y="112.6">DO</text>
<text x="79.2" y="112.6">DI</text>
<text x="87.2" y="113.8" transform="rotate(-90 87.2 113.8)">GND</text>
<text x="90.7" y="112.6">DO</text>
<text x="104.6" y="112.6">DI</text>
<text x="112.6" y="113.8" transform="rotate(-90 112.6 113.8)">GND</text>
<text x="116.1" y="112.6">DO</text>
<text x="130" y="112.6">DI</text>
<text x="138" y="113.8" transform="rotate(-90 138 113.8)">GND</text>
<text x="141.5" y="112.6">DO</text>
<text x="155.4" y="112.6">DI</text>
<text x="163.4" y="113.8" transform="rotate(-90 163.4 113.8)">GND</text>
<text x="166.9" y="112.6">DO</text>
<text x="66.9" y="136.4" transform="rotate(-90 66.9 136.4)">VDD</text>
<text x="92.3" y="136.4" transform="rotate(-90 92.3 136.4)">VDD</text>
<text x="117.7" y="136.4" transform="rotate(-90 117.7 136.4)">VDD</text>
<text x="143.1" y="136.4" transform="rotate(-90 143.1 136.4)">VDD</text>
<text x="168.5" y="136.4" transform="rotate(-90 168.5 136.4)">VDD</text>
<text x="53.8" y="145.6">DI</text>
<text x="61.8" y="146.8" transform="rotate(-90 61.8 146.8)">GND</text>
<text x="65.3" y="145.6">DO</text>
<text x="79.2" y="145.6">DI</text>
<text x="87.2" y="146.8" transform="rotate(-90 87.2 146.8)">GND</text>
<text x="90.7" y="145.6">DO</text>
<text x="104.6" y="145.6">DI</text>
<text x="112.6" y="146.8" transform="rotate(-90 112.6 146.8)">GND</text>
<text x="116.1" y="145.6">DO</text>
<text x="130" y="145.6">DI</text>
<text x="138" y="146.8" transform="rotate(-90 138 146.8)">GND</text>
<text x="141.5" y="145.6">DO</text>
<text x="155.4" y="145.6">DI</text>
<text x="163.4" y="146.8" transform="rotate(-90 163.4 146.8)">GND</text>
<text x="166.9" y="145.6">DO</text>
<text x="66.9" y="169.4" transform="rotate(-90 66.9 169.4)">VDD</text>
<text x="92.3" y="169.4" transform="rotate(-90 92.3 169.4)">VDD</text>
<text x="117.7" y="169.4" transform="rotate(-90 117.7 169.4)">VDD</text>
<text x="143.1" y="169.4" transform="rotate(-90 143.1 169.4)">VDD</text>
<text x="168.5" y="169.4" transform="rotate(-90 168.5 169.4)">VDD</text>
<text x="53.8" y="178.7">DI</text>
<text x="61.8" y="179.8" transform="rotate(-90 61.8 179.8)">GND</text>
<text x="65.3" y="178.7">DO</text>
<text x="79.2" y="178.7">DI</text>
<text x="87.2" y="179.8" transform="rotate(-90 87.2 179.8)">GND</text>
<text x="90.7" y="178.7">DO</text>
<text x="104.6" y="178.7">DI</text>
<text x="112.6" y="179.8" transform="rotate(-90 112.6 179.8)">GND</text>
<text x="116.1" y="178.7">DO</text>
<text x="130" y="178.7">DI</text>
<text x="138" y="179.8" transform="rotate(-90 138 179.8)">GND</text>
<text x="141.5" y="178.7">DO</text>
<text x="155.4" y="178.7">DI</text>
<text x="163.4" y="179.8" transform="rotate(-90 163.4 179.8)">GND</text>
<text x="166.9" y="178.7">DO</text>
<text x="66.9" y="202.5" transform="rotate(-90 66.9 202.5)">VDD</text>
<text x="92.3" y="202.5" transform="rotate(-90 92.3 202.5)">VDD</text>
<text x="117.7" y="202.5" transform="rotate(-90 117.7 202.5)">VDD</text>
<text x="143.1" y="202.5" transform="rotate(-90 143.1 202.5)">VDD</text>
<text x="168.5" y="202.5" transform="rotate(-90 168.5 202.5)">VDD</text>
<text x="53.8" y="211.7">DI</text>
<text x="61.8" y="212.9" transform="rotate(-90 61.8 212.9)">GND</text>
<text x="65.3" y="211.7">DO</text>
<text x="79.2" y="211.7">DI</text>
<text x="87.2" y="212.9" transform="rotate(-90 87.2 212.9)">GND</text>
<text x="90.7" y="211.7">DO</text>
<text x="104.6" y="211.7">DI</text>
<text x="112.6" y="212.9" transform="rotate(-90 112.6 212.9)">GND</text>
<text x="116.1" y="211.7">DO</text>
<text x="130" y="211.7">DI</text>
<text x="138" y="212.9" transform="rotate(-90 138 212.9)">GND</text>
<text x="141.5" y="211.7">DO</text>
<text x="155.4" y="211.7">DI</text>
<text x="163.4" y="212.9" transform="rotate(-90 163.4 212.9)">GND</text>
<text x="166.9" y="211.7">DO</text>
</g>
<g font-size="1.8" fill="#a90000">
<text x="36.1" y="70.9">1</text>
<text x="43.7" y="70.9">2</text>
<text x="36.1" y="78.5">1</text>
<text x="43.7" y="78.5">2</text>
<text x="36.1" y="86.1">1</text>
<text x="43.7" y="86.1">2</text>
</g>
<g font-size="1.7" fill="#0f0f0f">
<text x="170.2" y="32.7">A0</text>
<text x="170.2" y="35.2">A1</text>
<text x="170.2" y="37.8">A2</text>
<text x="170.2" y="40.3">A3</text>
<text x="170.2" y="42.8">TX_A6</text>
<text x="203.2" y="45.4">SCL</text>
<text x="203.2" y="42.8">SDA</text>
<text x="256.5" y="50.5">MOSI</text>
<text x="256.5" y="53">MISO</text>
<text x="256.5" y="55.5">SCK</text>
<text x="256.5" y="58.1">RX_A7</text>
<text x="25.4" y="70.8">A1</text>
<text x="25.4" y="78.4">A2</text>
<text x="25.4" y="86">A3</text>
</g>
</svg>
